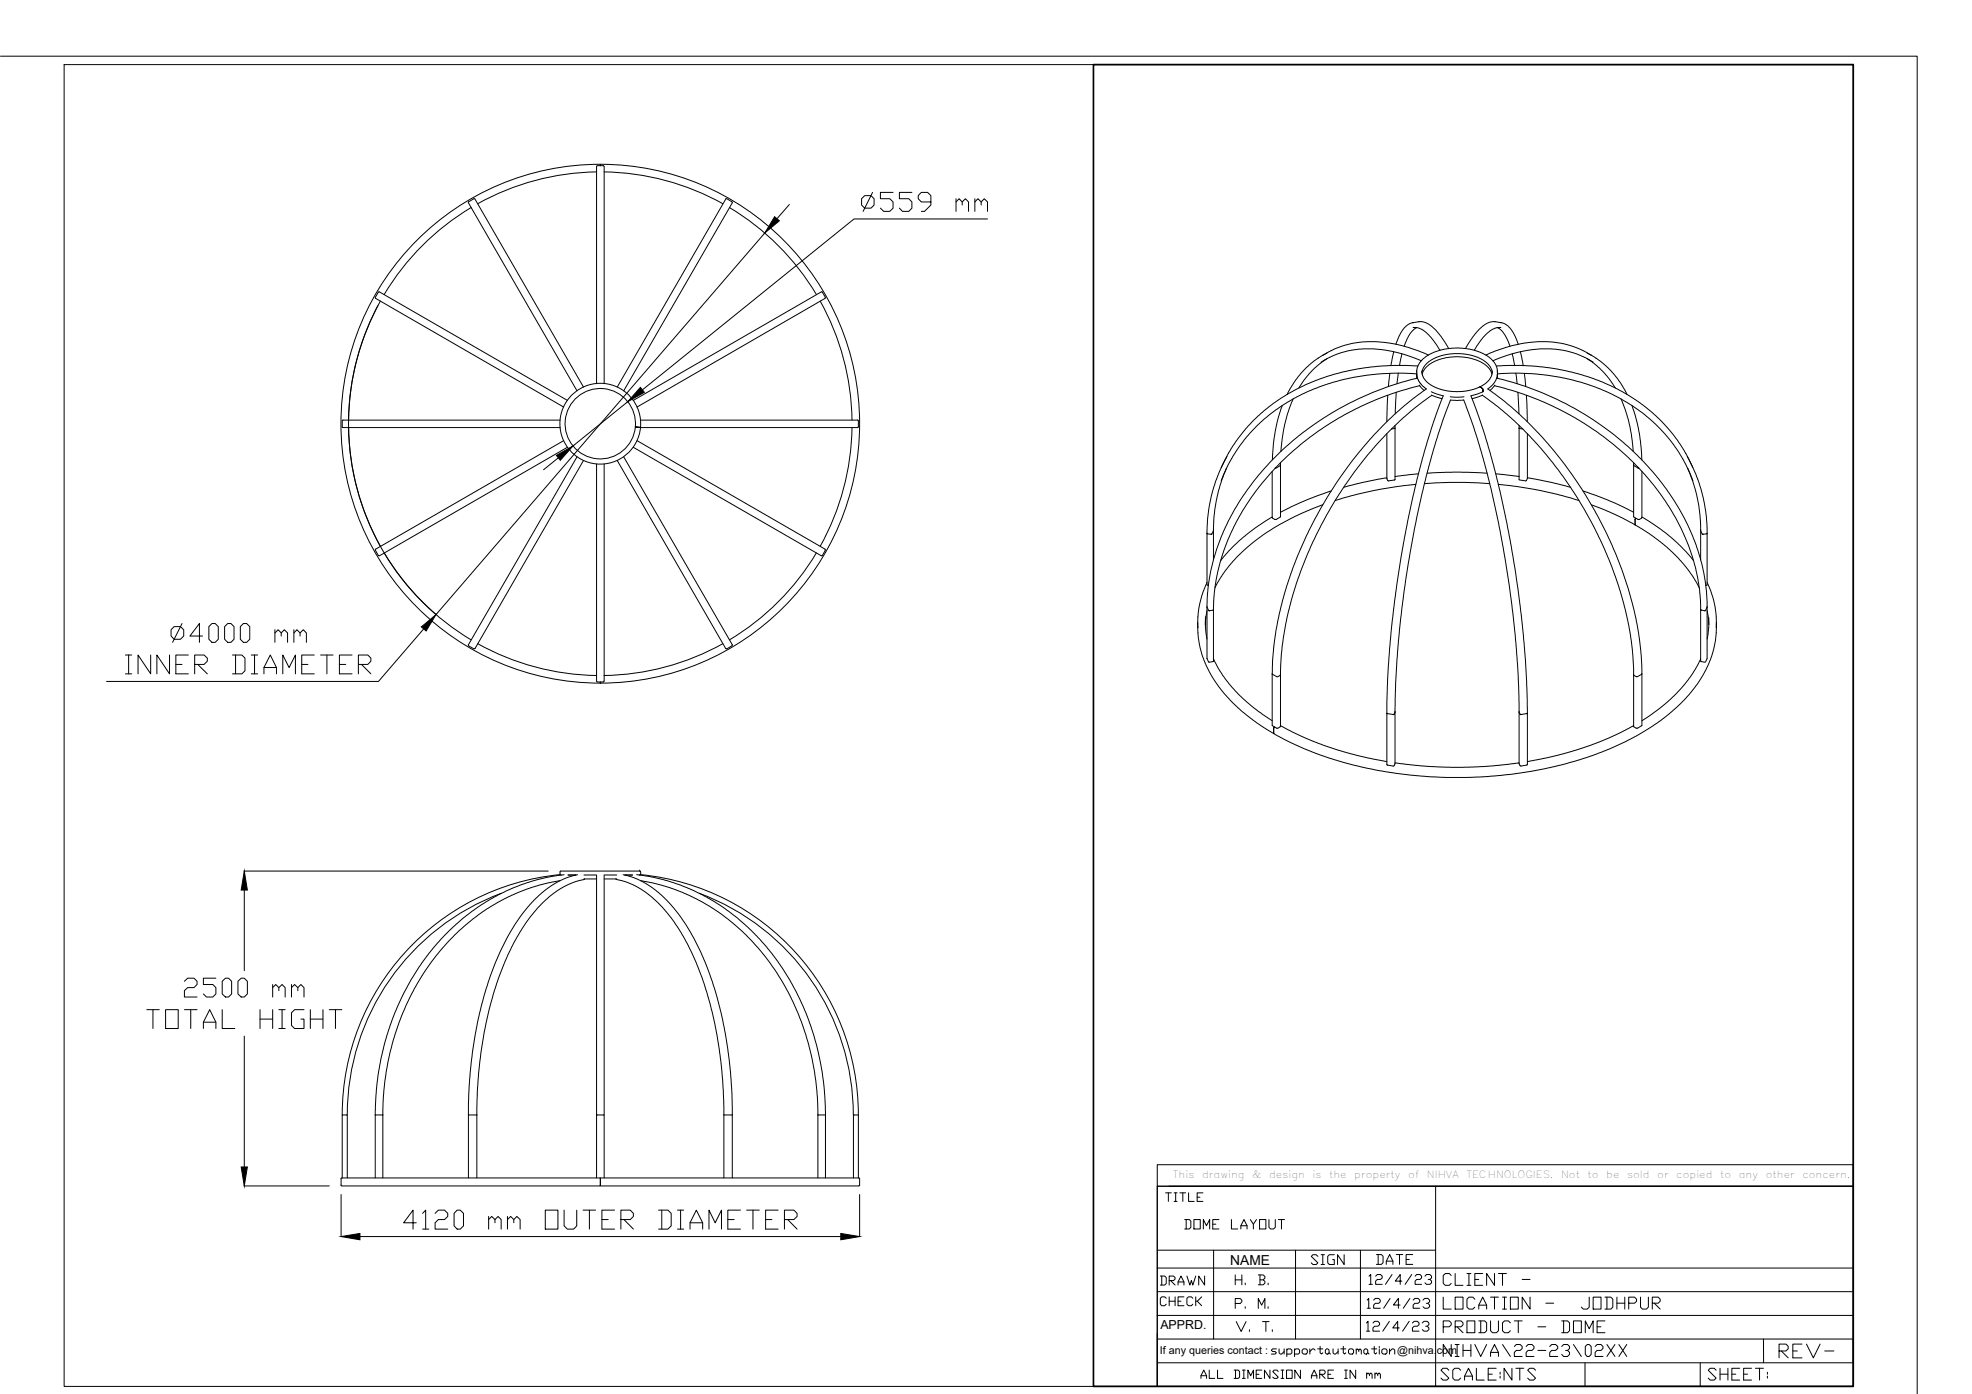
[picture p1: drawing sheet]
<svg xmlns="http://www.w3.org/2000/svg" width="297mm" height="210mm" viewBox="0 0 297 210" stroke-linecap="round" stroke-linejoin="round" font-family="sans-serif">
<!-- layer: 0 -->
<g fill="none" stroke="#000" stroke-width=".15">
<path d="M.1 8.5h288.7v201.4M9.7 9.7h269.5v199.1h-269.5zM70.6 30.5l16.3 28.4M71 31.2a37.9 37.9 0 0 0-13.1 13.1M71.4 29.9l.1 .1 16.4 28.3M71.4 29.9l-.8 .5-.1 .1M89.9 25.9a37.9 37.9 0 0 0-17.9 4.8M90 24.9l-.1 .2v32.7M90 24.9h.9l.1 .2M90.4 24.9v-.2a39 39 0 0 0-39.1 39.1 39 39 0 0 0 39.1 39v-.1M90.5 24.9l-.1-.2a39.1 39.1 0 0 1 39.1 39.1 39.1 39.1 0 0 1-39.1 39.1l.1-.2M91 25.9a37.9 37.9 0 0 1 17.9 4.8"/>
<path d="M91 25.1v32.7M109.5 29.9l-.2 .1-16.3 28.3M109.5 29.9l.7 .5 .1 .1-16.4 28.4M109.9 31.2a37.9 37.9 0 0 1 13.1 13.1M115.2 35.1l-49.5 57.5M118.9 30.8l-1.9 2.1M129.8 29.9l.4-.4h1l.5 .4v1l-.5 .4h-1l-.4-.4zM131.4 29l-1.4 2.8M134.5 29h-1.9v.9h1.4l.5 .5v.9l-.5 .5h-.9l-.5-.5M137.4 29h-1.9v.9h1.4l.5 .5v.9l-.5 .5h-1l-.4-.5M140.2 30.4h-1.4l-.5-.5v-.4l.5-.5h.9l.5 .5v1.4l-.9 .9h-.5M144 30.4l.5-.5 .4 .5v.5"/>
<path d="M144 29.9v1.9M144.9 30.4l.5-.5 .5 .5v1.4M146.8 30.4l.5-.5 .5 .5v.5M146.8 29.9v1.9M147.8 30.4l.5-.5 .4 .5v1.4M148.7 33h-20.1l-31.8 25.7M56.5 44.8l.1 .1 28.3 16.4M56.9 46a37.9 37.9 0 0 0 8.8 46.5M57.1 44h-.1l-.5 .8M57.2 44l28.3 16.3M57.3 45.3a37.9 37.9 0 0 0-4.8 17.9M123.5 45.3a37.9 37.9 0 0 1 4.8 17.9"/>
<path d="M123.9 44h-.2l-28.3 16.3M123.9 44l.4 .8M124.3 44.8v.1l-28.3 16.4M199.8 53.2l.1-.1a14.9 14.9 0 0 1 11.5-1l2.2 .7 1.6 .7M199.8 53.2l-.6 .3M199.9 53.2a13.5 13.5 0 0 0-6 6.2M199.9 54l-1.2 .8-1.1 1.1-1.1 1.3-.8 1.2M209 59.5l-.1 4M209.3 56.2l-.2 2M209.9 53l-.4 2M210.3 59.1l-.1 3.2M210.6 56.2l-.2 1.6"/>
<path d="M211.2 53.3l-.4 1.7M212.8 48.6l1.5-.2 .6 .3 .6 .3 .7 .6 .9 1.1 1.1 1.8M212.9 48.6l-.8 .3-.6 .5-.7 1.2-.5 1.3M213 49.3h-.1M213 49.3l.8 .1 1 .6 1 1.2 1.1 1.5M213.4 49.3l-.5 .3-.6 .8-.8 1.7M213.4 56.3v.3M213.4 55.8v.3M213.4 56v.7l.3 .6 .3 .5 .8 .8-3.7 2.9-2 1.8-2 2-3.4 4-2.4 3.4-1.3 2.1-1.9 3.3-2.3 4.8-1.1 2.7-.9 2.7-1 3.8a41.9 41.9 0 0 0-1.2 9.4M213.4 56.3l-3.4-.1-4 .3-4.2 .8-3.9 1.3-3 1.4-3.2 2.1-2.5 2.2-1.5 1.5-1 1.3a22.2 22.2 0 0 0-2.8 5.3M213.4 55.8l.1-.5 .4-.7 .5-.6 .8-.6 1.7-.7 2.3-.3 2.3 .2 1.4 .4 .9 .4 .7 .6 .6 .6 .3 .6 .2 .6M213.4 56.4v.6"/>
<path d="M213.5 56.9l-.8 .2a43.9 43.9 0 0 0-26.3 18.9l-1.3 2.3-.8 1.7-1.5 4.1-.7 3.5-.3 3.8M213.6 55.1l-3.7-.1-4.2 .4-3.7 .7-3.8 1.2-3 1.4-3.4 2.1-2.8 2.4-1.4 1.4-1.1 1.5a26.1 26.1 0 0 0-2.6 4.3M213.8 58l.7 .8M213.9 58.1l-.4 .1a42.9 42.9 0 0 0-26.4 18.8 28.8 28.8 0 0 0-4.3 14.8M214.1 54.3l-2.6-.9-2.8-.7-1.8-.2h-1.5l-1.7 .2a11.8 11.8 0 0 0-4.7 1.9M214.2 56.1l.2 .7 .5 .7 .9 .7 1.2 .4 1.6 .3 1.5 .1 1.5-.3 1.3-.4M214.2 55.8v.3M214.2 56.1l.1-.5 .3-.6 1-.8 1.8-.7 1.6-.3 2 .2 1.8 .5 .7 .4 .7 .6 .5 .7 .1 .5M214.2 56.3l.6-1 1.1-.8 1.4-.5 1.9-.3 2 .2 1.8 .6 1.2 .9 .5 .9M215.6 59l1.8 .6M215.6 59.5l1.6 .5M215.7 59.5l-.9 .6a56.4 56.4 0 0 0-17.5 22.6l-1 2.2a46.7 46.7 0 0 0-3.4 16.7v7.8"/>
<path d="M217.4 59.6l-1.6 4.4-1.5 5-1.6 6.4-1.4 7.2-1.1 6.6-.7 6.2-.5 7-.1 5M218.4 59.7h2.1M221.6 59.6l1.9 5.4 1.5 5.1 1 4.1 1.6 8 1.1 6.6 .8 7 .5 6.9 .1 4.7M222.9 58.2l.1 .1M223.3 59.5l2.3 1.7 2.5 2.2 4.1 4.2 3.2 4.1 2.1 3 2 3.6 1.5 2.9 1.3 3 1 2.6 1.1 3.4 .8 3.3 .4 2.2 .3 2.8 .2 3.1M223.3 58.5l.1 .1M223.3 58.5l-.3-.2 .3 .2M223.3 58.5l.1 .4v-.2M223.3 59.5l-1.6 .5M223.4 58.9l-.1 .1M223.4 59l-1.9 .6M223.4 59h.1"/>
<path d="M223.8 53.5l1.5-.7 2.2-.7 2.3-.5 1.4-.1a13.3 13.3 0 0 1 7.9 1.7l.6 .3M224.8 55.8l-.1 .7-.4 .7-.6 .6-.8 .4M224.9 54.3l2.1-.8 2.1-.6 3-.4h1.7a12.5 12.5 0 0 1 6.2 2M225.1 58.1l.4 .1a42.6 42.6 0 0 1 26.5 19.2l1.3 2.3 .7 1.6 1.1 3.2 .9 3.9 .2 3.4M225.2 58l-.8 .8M225.4 55.1l1.7-.1 3.4 .1 4.1 .5 2.1 .4 2.3 .7 2.3 .8 2.3 1.1 3.4 2.1 1.9 1.5 1.4 1.3 1.6 1.8 1.2 1.6 1.1 1.9 .8 1.6M225.4 56.9l.4 .1a44 44 0 0 1 26.5 18.6l2 3.5 .9 2.3 .7 1.8 .6 2.3 .3 1.9 .3 1.7v2.3M225.5 55.8v.3M225.5 56.3v.3M225.6 56l-.1 .6-.2 .6-.5 .8-.7 .6 2.6 1.9 2.9 2.5 2.8 2.9 2.8 3.4 2.9 4.1 2.1 3.6 1.8 3.3 1.3 3 2 5.4 .8 3 .7 3.7 .5 4.7v9.1M225.6 56.3l3.3-.1 4.1 .3 4.2 .8 3.9 1.3 2.9 1.4 3.3 2.1 1.6 1.4 1.2 1.1 2.2 2.7a20.7 20.7 0 0 1 2.7 5.1M225.6 49.3l.4 .3 .6 .8 .8 1.7"/>
<path d="M225.6 56.4l-.1 .6M225.9 49.3h.2M225.9 49.3l-.8 .1-1 .7-1 1.1-1 1.5M226 48.6l.7 .2 .8 .6 .5 .8 .7 1.6M226.1 48.6l-1.4-.2-.7 .3-.6 .3-1.2 1.3-1.5 2.2M227.8 53.3l.3 1.7M228.3 56.2l.2 1.6M228.6 59.1l.2 3.2M229 53l.4 2M229.6 56.2l.2 2M229.9 59.5l.1 4M239 54l1.5 1 1 1 .9 1 .9 1.4"/>
<path d="M239.1 53.2a13.2 13.2 0 0 1 6 6.2M51.5 63.4v.9l.2 .1h32.7M51.7 63.2l-.2 .2M51.7 63.3h32.7M52.5 64.4a37.9 37.9 0 0 0 4.8 17.9M84.1 68.9l-2.2 1.8M84.9 66.4l-28.3 16.3-.1 .1M85.5 67.3l-28.3 16.4M86.9 68.8l-16.3 28.3M87.9 69.3l-16.4 28.3-.1 .1M89.9 69.9v32.7M91 69.9v32.7"/>
<path d="M93 69.3l16.3 28.3 .2 .1 .7-.4M93.9 68.8l16.4 28.3-.1 .1M94.6 60.5l-8.3 6.7M95.4 67.3l28.3 16.4 .2-.1M95.7 64.3h.1zM96 66.4l28.3 16.3v.1l-.4 .8M96.1 64.3h.1M96.4 64.3h-.6l.6 .1M96.5 64.3a6.1 6.1 0 0 0-8.4-6.1 6.1 6.1 0 0 0-1.7 10.2 6.1 6.1 0 0 0 9.9-3.1l.2-1h-.1M96.5 64.4h32.7M96.5 63.3h32.7M128.3 64.4a37.9 37.9 0 0 1-4.8 17.9"/>
<path d="M129.2 63.2l.1 .2M129.3 63.4v.9l-.1 .1M182.8 79.9l-.3 .5-.7-.1M182.8 79.9h.1M182.8 79.9v4.4M184.7 70.5l-.7 1.9-.7 2.4-.4 2.8-.1 2.3M184.8 68.7a23.3 23.3 0 0 0-3 11.6M191.6 77.8l-.3 .2a27.3 27.3 0 0 0-7.4 6.4M191.6 71v7M191.6 77.9l.1 .1M191.7 78l.5 .2M192.2 70.5h-.1"/>
<path d="M192.8 70.1l-.6 .4M192.8 77.9l-.6 .3M192.9 70l-.1 .1M192.9 77.8h-.1M192.9 69.7v8.1M193.2 61.1l-.6 1.6-.5 2-.3 2.1-.1 2.5M194.8 60.1l-.9 2.2-.4 1.7-.6 4M199.2 76l-.7 .3a31.9 31.9 0 0 0-12.6 8l-1.5 1.8-1.4 2.4M200.5 73.9l-3.5 1.3-4.1 1.9M208.9 71.9l-3.7 .8-2.8 .7M210.1 64.1v.4M210.1 64.5v7.8l-.9 .1-.3-.3v-6.8"/>
<path d="M210.1 64.5l-.5 .1M210.1 64.5h-.1M213.3 72.9l-2.8 .4-3.5 .5-2.6 .6-3.3 1M213.7 71.3l-3.6 .4M214.6 72.8l3.6-.2h2.5l3.7 .2M215 71.2l3.9-.1 5.1 .1M225.3 71.3l3.5 .4M225.7 72.9l2.8 .4 3.5 .5 3.3 .8 2.5 .8M228.8 64.1v.4M228.8 64.5l.6 .1M228.8 64.5v7.7l1 .2 .3-.3v-6.8M228.8 64.5h.1"/>
<path d="M230.1 71.9l3.7 .8 2.8 .7M238.4 73.9l3.8 1.4 3.9 1.8M239.7 76l3.7 1.5 2.9 1.6M244.2 60.1l.7 1.7 .4 1.7 .5 2 .2 2.5M245.8 61.1l.5 1.3 .6 2.8 .3 2.1 .1 2M246.1 69.7v.4M246.1 70.1v7.7M246.1 70v.1M246.1 77.9l.7 .3 .5-.2M246.1 70.1l.6 .4M246.3 79h.1M246.3 79.1l2.6 1.6 3 2.4 2.3 2.6 1.8 2.8"/>
<path d="M246.4 78l-.1 .2v.8M246.5 78.1l-.2 .1v.8M246.7 70.5h.2M247.3 77.9v.1M247.3 77.8l.6 .4a26 26 0 0 1 7.2 6.2M247.3 71v7M254.2 68.8l1.5 3.3M254.2 70.5l.8 2.1 .6 1.9 .4 2.8 .2 2.6M255.7 72.2l1 3.4 .3 2.1 .1 2.6M256.2 79.9l.2 .5 .7-.1M256.2 79.9h.1M256.2 79.9v4.4"/>
<path d="M18.9 98.6h.9M19.4 98.6v2.9M22.7 98.6v2.9l-1.9-2.9v2.9M25.5 98.6v2.9l-1.9-2.9v2.9M26.2 94.4h1l.5 .4v1l-.5 .5h-1l-.4-.5v-1zM27.4 93.9l-1.4 2.8M28.4 98.6h-1.9v2.9h1.9M30.5 95.8h-1.9l1.4-1.9v2.8M31.9 93.9h.5l.5 .5v1.9l-.5 .4h-.5l-.4-.4v-1.9zM33.8 94.4l.5-.5h.5l.4 .5v1.9l-.4 .4h-.5l-.5-.4zM35 98.6h1.4l.5 .5v1.9l-.5 .5h-1.4M35.5 98.6v2.9"/>
<path d="M36.2 94.4l.5-.5h.5l.4 .5v1.9l-.4 .4h-.5l-.5-.4zM37.9 98.6h.9M38.3 98.6v2.9M41.4 95.3l.5-.5 .5 .5v.5M41.4 94.8v1.9M42.4 95.3l.4-.5 .5 .5v1.4M44.3 95.3l.4-.5 .5 .5v.5M44.3 94.8v1.9M45.2 95.3l.5-.5 .5 .5v1.4M47.3 98.6h-1.8v2.9h1.8M48.3 98.6h1.9M49.2 98.6v2.9"/>
<path d="M53 98.6h-1.9v2.9h1.9M56.5 82.9l.5 .7 .1 .1M57.9 83.3a37.9 37.9 0 0 0 13.1 13.1M63.8 94.7l-6.8 7.9h-40.9M70.5 97.1l.1 .1M70.6 97.3l.8 .4M72 96.9a37.9 37.9 0 0 0 17.9 4.8M108.9 96.9a37.9 37.9 0 0 1-17.9 4.8M123 83.3a37.9 37.9 0 0 1-13.1 13.1M180.4 93.7l.1 2.3 .5 2.5 .8 2 1.4 2.4 1.7 2.1 2.1 2 2.4 1.9 2.5 1.6M181.6 92.9v1.6l.2 1.7M181.8 87.7l-.6 1.6-.6 1.9-.2 1.7 .1 1.6"/>
<path d="M181.8 91.9l-.2 2.2M181.8 91.4l.3 .5 .7-.1M181.8 91.4v7.8l.3 .5 .7-.1v-7.8M181.8 80.3v7.8l.2 .1M182.5 80.4h-.1M182.8 99.2l1.4 2.6 1.9 2.2 2.8 2.6 2.7 1.9M182.8 91.8l-.1 .1M256.2 99.2l-1.5 2.6-2.1 2.5-2.5 2.3-2.8 1.9M256.2 91.8l.1 .1M256.9 91.9l-.1 .1M257.1 87.7l.6 1.3 .5 1.6 .3 2.3M257.1 91.9l.3 1.8"/>
<path d="M257.1 91.4l-.2 .5-.7-.1M257.1 91.4v7.8l-.3 .5-.6-.1v-7.8M257.1 80.3v7.8l-.2 .1M257.1 80.3v.1M257.4 92.9v1.7l-.3 1.6M257.4 93.7v.4M258.5 92.9v1.6M258.5 93.7v1.7l-.3 1.9a18.7 18.7 0 0 1-7.1 10.4l-2.9 2.1-3.3 1.8-3 1.4-3.9 1.4-3.9 1-3.7 .8-4.4 .6-4.3 .2h-4.5l-4.6-.3-4.8-.7-4-.8-3.5-1-2.1-.8-4-1.7-2.3-1.2v-.8l.1-.2M18.9 101.5h.9M26.5 100h.9M29.3 100h1.4l.5-.4v-.5l-.5-.5h-1.4v2.9M29.8 100l1.4 1.5"/>
<path d="M37.9 101.5h.9M39.8 101.5v-1l.9-1.9 .9 1.9v1M39.8 100.5h1.8M42.6 101.5v-2.9l.9 1.9 1-1.9v2.9M45.5 100h.9M51.1 100h1M54 100h1.4l.5-.4v-.5l-.5-.5h-1.4v2.9M54.4 100l1.5 1.5M89.9 102.6l.1 .1M91 102.6l-.1 .1h-.9M191.6 101.5v7.7l.7 .5M191.6 101.5l.8 .4 .4-.2"/>
<path d="M192 109.5l-.2 .1 .1 .9M192.3 109.6h.2M192.9 101.6l-.1 .1M192.9 109.4l-.4 .3M192.9 109.3l2.8 1.4 3.6 1.5 4.9 1.5 4.7 1M208.9 107.4l.1 .1M210.1 107.2l.1-4.2 .6-8 .7-6 1.1-6.9 1-5.2 1.6-6.7 1.4-4.7 1.9-5.3h2l1.4 4 1.2 3.9 1.5 5.4 .7 3.4 1.4 7.2 1.2 8.1 .7 7.8 .2 7.2M210.1 114.9l3.8 .4 4.7 .2 4.7-.1 5.5-.5M210.1 107.2l-.2 .4-1-.2M210.1 107.2v7.8l-.2 .4-1-.2v-7.8M210.1 107.2h.1M228.8 107.2l.3 .4 1-.2"/>
<path d="M228.8 107.2v7.8l.3 .4 1-.3v-7.7M228.8 107.2h.1M230.1 107.4l-.1 .1M246.1 109.3l-4 1.9-3.4 1.3-4 1.2-4.6 1M246.1 101.6v7.8M246.1 101.6v.1M246.1 101.7l.5 .2M246.1 109.4l.4 .3M246.5 109.6h.1M247.3 101.5l-.7 .4M247.3 109.3l-.7 .4M247.3 101.5h.1"/>
<path d="M247.3 109.2v.1M36.8 131.2h45.8M36.8 134v12.1M75.5 134.5a35.6 35.6 0 0 0-23.2 33.4M84.4 132.6l-1.7 .3-2.7 .8-3 1.1-1.9 1a34.5 34.5 0 0 0-15.9 21.1 41.3 41.3 0 0 0-1.5 11M84.5 131.8h.1M85 131.7l-2 .3-1.8 .4-3 .9-3.2 1.5-3.3 2-2.3 1.8-2.9 2.8-1.9 2.2-1.1 1.4-1.7 2.8a40.4 40.4 0 0 0-5.3 20.1M85.6 131.8h1.1M87 131.7l-1.6 .4-1.9 1-1.8 1.3-1.7 1.6a35.7 35.7 0 0 0-7.3 14.6l-.8 3.4-.7 4.4-.5 4.9-.1 4.6M88 131.8h1.9M88 132.3h1.9M88 132.4l-1.6 .5-1.9 .9-1.8 1.2-1.4 1.4a32.5 32.5 0 0 0-6.8 12.7l-1.3 5.1-.8 4.3-.5 5.3-.1 4.1"/>
<path d="M88.1 132.3l-.1 .1M89.9 131.8v36.1M91 131.8h1.9M91 131.8v36.1M91 132.3h1.9M92.8 132.3v.1M92.8 132.4l1.7 .5 1.9 .9 1.6 1.1 1.7 1.6a33.9 33.9 0 0 1 7.1 14l.9 3.7 .9 5.5 .4 4.5v3.7M93.9 131.7l1.5 .4 2 1 1.8 1.3 1.6 1.6a35.7 35.7 0 0 1 7.3 14.6l1 4.2 .7 4.8 .4 4.1 .1 4.2M94.1 131.8h1.2M95.9 131.7l3.4 .6 3.3 1 3.2 1.5 3.4 2 3 2.4 2.2 2.2 2.7 3.3 2 3.1a40.4 40.4 0 0 1 5.2 20.1M96.3 131.8h.1M96.4 131.2h.1"/>
<path d="M96.4 131.2l.1 .1M96.4 131.2h-11.9l-.1 .1v.4a36.4 36.4 0 0 0-32.9 36.2M96.4 131.7h.1a36.4 36.4 0 0 1 32.8 36.2M96.5 132.6l2.7 .6 2.2 .6 2.4 1 2.1 1.1a34.6 34.6 0 0 1 16 21.7 38.9 38.9 0 0 1 1.3 10.3M96.5 131.3v.3M105.3 134.5a35.6 35.6 0 0 1 23.2 33.4M22.1 152h1.9M23 152v2.9M24.9 152h1.9v2.9h-1.9zM27.8 147.8l.5-.5h.9l.5 .5v.4l-.5 .5h-.9l-.5 .5v.9h1.9M27.8 152h1.9M28.7 152v2.9"/>
<path d="M30.6 154.9v-1l1-1.9 .9 1.9v1M30.6 153.9h1.9M32.5 147.3h-1.9v.9h1.5l.4 .5v1l-.4 .4h-1l-.5-.4M33.5 147.8l.5-.5h.4l.5 .5v1.9l-.5 .4h-.4l-.5-.4zM33.5 152v2.9h1.9M35.8 147.8l.5-.5h.5l.5 .5v1.9l-.5 .4h-.5l-.5-.4zM36.8 156v19.7M39.2 152v2.9M39.2 153.5h1.9M41.1 148.7l.4-.5 .5 .5v.5M41.1 148.2v1.9M41.1 152v2.9"/>
<path d="M42 148.7l.5-.5 .5 .5v1.4M42 152h1M42 154.9h1M42.5 152v2.9M43.9 148.7l.5-.5 .5 .5v.5M43.9 148.2v1.9M44.9 148.7l.4-.5 .5 .5v1.4M45.8 152h-1.4l-.5 .5v1.9l.5 .5h1.4v-1.4h-.5M46.7 153.5h1.9M46.7 152v2.9M48.6 152v2.9M49.6 152h1.9"/>
<path d="M50.5 152v2.9M36.8 178.6h12.8M51.4 177.5l.1-.1h38.9v1.2h-38.9l-.1-.2v-.9M51.4 179.9v6.3M51.5 177.4v-9.5h.8v9.5M56.5 167.9h1.2M56.5 167.9v9.5M56.5 167.9h.1M57.6 167.9h.1M57.7 167.9v9.5M70.6 167.9h1.2M70.6 167.9v9.5"/>
<path d="M70.6 167.9h.1M71.8 167.9h.1M71.8 167.9v9.5M89.9 177.4v-9.5h1.1v9.5M90.4 177.4h.1M109 167.9h1.3M109 167.9v9.5M109 167.9h.1M110.2 167.9h.1M110.3 167.9v9.5M123.2 167.9h1.1M123.2 167.9v9.5"/>
<path d="M123.2 167.9h.1M124.3 167.9h.1M124.3 167.9v9.5M128.6 177.4v-9.5h.7v9.5M129.4 177.4l.1 .1M129.4 177.4h-38.9v1.2h38.9M129.5 177.5v.9l-.1 .2M129.5 179.9v6.3M174.3 175.4h104.9v3.2h-104.9zM174.3 178.6h104.9v30.2h-104.9zM174.3 178.6v30.2M176.1 178.6h103.1"/>
<path d="M216.2 178.6v30.2M54.2 186.2h72.4M62.7 184.1h-1.9l1.4-1.9v2.9M63.7 182.7l.4-.5v2.9M63.7 185.1h.9M65.5 182.7l.5-.5h1l.4 .5v.5l-.4 .4h-1l-.5 .5v1h1.9M68.9 182.2h.4l.5 .5v1.9l-.5 .5h-.4l-.5-.5v-1.9zM73.6 183.6l.5-.4 .5 .4v.5M73.6 183.2v1.9M74.6 183.6l.4-.4 .5 .4v1.5M76.4 183.6l.5-.4 .5 .4v.5M76.4 183.2v1.9"/>
<path d="M77.4 183.6l.5-.4 .4 .4v1.5M82.1 182.2h1.9v2.9h-1.9zM85 182.2v2.4l.5 .5h.9l.5-.5v-2.4M87.8 182.2h1.9M88.8 182.2v2.9M90.7 183.6h.9M92.6 182.2h-1.9v2.9h1.9M93.5 183.6h1.4l.5-.4v-.5l-.5-.5h-1.4v2.9M94 183.6l1.4 1.5M99.2 182.2h1.4l.5 .5v1.9l-.5 .5h-1.4M99.7 182.2v2.9M102.1 185.1h.9"/>
<path d="M102.1 182.2h.9M102.5 182.2v2.9M103.9 185.1v-1l1-1.9 .9 1.9v1M103.9 184.1h1.9M106.8 185.1v-2.9l.9 1.9 1-1.9v2.9M109.6 183.6h1M111.5 182.2h-1.9v2.9h1.9M112.5 182.2h1.9M113.4 182.2v2.9M115.3 183.6h1M117.2 182.2h-1.9v2.9h1.9M118.2 183.6h1.4l.5-.4v-.5l-.5-.5h-1.4v2.9"/>
<path d="M118.6 183.6l1.5 1.5M174.3 198.1h104.9M174.3 194.5h104.9M174.3 190.9h104.9M174.3 188.2h41.9M178.4 183.6h.7l.3 .3v.9l-.3 .3h-.7M178.7 183.6v1.5M179.8 183.6h1v1.5h-1zM181.3 185.1v-1.5l.4 1 .5-1v1.5M182.7 184.3h.4M182.8 188.2v13.4M183.6 183.6h-.9v1.5h.9"/>
<path d="M185.5 183.6v1.5h.9M186.1 196.3h.7l.3-.3v-.2l-.3-.3h-.7v1.5M186.1 192v1.5M186.1 192.7h1M186.2 199l.8 1.5 .7-1.5M186.9 185.1v-.5l.5-1 .4 1v.5M186.9 184.6h.9M187.1 192v1.5M187.6 193.2v.3M187.6 196.8v.2M188.3 183.6l.5 .7v.8M189.3 183.6l-.5 .7"/>
<path d="M189.5 192h.8l.2 .2v.3l-.2 .2M189.5 197v-1.5l.5 1 .5-1v1.5M189.7 183.6h1v1.5h-1zM189.8 192.7h.5l.2 .2v.3l-.2 .3h-.8M189.8 192v1.5M190.2 199h1M190.7 199v1.5M191 193.2v.3M191 196.8v.2M191.1 183.6v1.2l.3 .3h.4l.3-.3v-1.2M192.6 183.6h.9M193 183.6v1.5"/>
<path d="M195.1 188.2v13.4M204.9 188.2v13.4M205.8 199.2l.3-.2v1.4M206.2 192.2l.3-.3v1.5M206.8 199.2l.3-.2h.4l.3 .2v.3l-.3 .2h-.4l-.3 .3v.4h1M207.2 192.2l.3-.3h.4l.3 .3v.2l-.3 .3h-.4l-.3 .2v.5h1M209.3 199l-1 1.4M209.7 191.9l-1 1.5M210.8 200h-1l.7-1v1.4M211.2 192.9h-1l.7-1v1.5M212.3 199l-1 1.4M212.6 191.9l-.9 1.5"/>
<path d="M212.8 199.2l.2-.2h.5l.2 .2v.3l-.2 .2h-.5l-.2 .3v.4h.9M213.2 192.2l.2-.3h.5l.2 .3v.2l-.2 .3h-.5l-.2 .2v.5h.9M215 199.7l.2 .3v.2l-.2 .2h-.5l-.3-.2M215.4 192.7l.2 .2v.3l-.2 .2h-.5l-.3-.2M174.3 201.6h104.9M174.3 205.2h104.9M180.9 207.6v-.4l.4-.9 .4 .9v.4M180.9 207.2h.8M182.1 206.3v1.3h.9M182.2 208.8h97M183.4 206.3v1.3h.8M185.9 206.3h.6l.2 .2v.9l-.2 .2h-.6"/>
<path d="M186.1 206.3v1.3M187.1 206.3h.5M187.1 207.6h.5M187.4 206.3v1.3M188 207.6v-1.3l.4 .9 .4-.9v1.3M188.2 200.2v.3M189.2 206.9h.4M190.1 206.3h-.9v1.3h.9M191.3 206.3v1.3l-.8-1.3v1.3M191.7 200.2v.3M192.3 203.1h-.6l-.2 .2 .2 .2h.4l.2 .2-.2 .2h-.6M192.5 206.5l-.2-.2h-.4l-.2 .2 .8 .9-.2 .2h-.4l-.2-.2"/>
<path d="M192.7 203.1v.6l.2 .2h.1l.4-.4M193 206.3h.4M193 207.6h.4M193.2 206.3v1.3M193.4 203.1v.8M193.8 206.3h.8v1.3h-.8zM193.8 203.3l.2-.2h.4l.2 .2v.4l-.2 .2h-.6M193.8 203.1v1.2M195 203.3l.2-.2h.4l.2 .2v.4l-.2 .2h-.6M195 203.1v1.2M195.9 206.3v1.3l-.9-1.3v1.3M196.1 203.3l.2-.2h.4l.2 .2v.4l-.2 .2h-.4l-.2-.2z"/>
<path d="M197.3 203.1v.8M197.5 207.6v-.4l.5-.9 .4 .9v.4M197.5 207.2h.9M198.1 203.3l-.2-.2h-.2l-.4 .4M198.5 203.1h.7M198.8 206.9h.6l.2-.2v-.2l-.2-.2h-.6v1.3M198.8 202.7v1l.3 .2 .1-.2M199 206.9l.6 .7M199.6 203.3l.2-.2h.2l.2 .2v.4l-.2 .2h-.2l-.2-.2zM200 206.9h.5M200.2 203.7l.2 .2M200.8 203.1v.6l.2 .2h.2l.4-.4"/>
<path d="M200.9 206.3h-.9v1.3h.9M201.6 203.1v.8M202 203.1h.7M202.3 202.7v1l.2 .2 .2-.2M202.5 206.3h.5M202.5 207.6h.5M202.7 206.3v1.3M203.1 203.3l.2-.2h.4l.2 .2v.4l-.2 .2h-.4l-.2-.2zM204.2 206.3v1.3l-.8-1.3v1.3M204.3 203.3l.2-.2 .2 .2v.2M204.3 203.1v.8M204.7 203.3l.2-.2 .1 .2v.6"/>
<path d="M205.4 203.3l.2-.2h.2l.2 .2v.4l-.2 .2h-.2l-.2-.2zM205.8 200.4h.5M205.9 206.9l.2-.2 .2 .2v.3M205.9 206.7v.9M206 203.7l.2 .2M206.3 206.9l.2-.2 .2 .2v.7M206.6 203.1h.8M207 202.7v1l.2 .2 .2-.2M207.1 206.9l.2-.2 .2 .2v.3M207.1 206.7v.9M207.5 206.9l.2-.2 .2 .2v.7M207.8 202.7v.2"/>
<path d="M207.8 203.1v.8M208.1 203.3l.3-.2h.3l.2 .2v.4l-.2 .2h-.3l-.3-.2zM209.3 203.5l.4-.4h.2l.2 .2v.6M209.3 203.1v.8M238.7 205.2v3.6"/>
<circle cx="90.4" cy="63.8" r="5.3"/>
</g>
<path d="M116.7 32.6l.7 .6-2.2 1.9zM96.5 58.3l.6 .8-2.5 1.4zM83.8 68.6l2.5-1.4-1.9 2.1zM63.5 94.4l2.2-1.8-1.5 2.4zM36.8 131.2l.5 2.8h-1zM36.3 175.7h1l-.5 2.9zM51.4 186.2l2.8-.5v1zM126.6 185.7l2.9 .5-2.9 .5z" fill="#000" stroke="#000" stroke-width=".15"/>
<path d="M164.7 9.7h114.5v199.1h-114.5z" fill="none" stroke="#000" stroke-width=".25"/>
<text font-size="5.3" x="267.1" y="205.7">REV-</text>
<g font-size="4.9">
<text x="216.6" y="194.7">CLIENT -</text>
<text x="216.6" y="201.8">PRODUCT - DOME</text>
<text x="216.6" y="198.3">LOCATION - JODHPUR</text>
<text x="216.3" y="209.2">SCALE:</text>
<text x="216.6" y="205.3">NIHVA\22-23\02XX</text>
<text x="225.8" y="209.2">NTS</text>
<text x="256.5" y="209.2">SHEET:</text>
</g>
<g font-size="4.4">
<text x="196.5" y="191.6">SIGN</text>
<text x="206.4" y="191.6">DATE</text>
<text x="173.9" y="194.7">DRAWN</text>
<text x="173.9" y="197.9">CHECK</text>
<text x="205" y="198.3">12/4/23</text>
</g>
<text font-size="4" x="174.6" y="182">TITLE</text>
<text font-size="2.1" x="185.3" y="190.4">NAME</text>
<text font-size="1.9" x="174.8" y="200.2">APPRD.</text>
<g font-size="1.6">
<text x="174.7" y="203.9">If any queries contact :</text>
<text x="210.5" y="203.9">@nihva.com</text>
</g>
<g font-size="1.5">
<text x="176.7" y="177.4">This</text>
<text x="181.1" y="177.4">drawing</text>
<text x="188.6" y="177.4">&amp;</text>
<text x="191.2" y="177.4">design</text>
<text x="197.7" y="177.4">is</text>
<text x="200.2" y="177.4">the</text>
<text x="204" y="177.4">property</text>
<text x="212.1" y="177.4">of</text>
<text x="214.9" y="177.4">NIHVA</text>
<text x="220.9" y="177.4">TECHNOLOGIES.</text>
<text x="235.1" y="177.4">Not</text>
<text x="239.1" y="177.4">to</text>
<text x="241.9" y="177.4">be</text>
<text x="245.1" y="177.4">sold</text>
<text x="249.6" y="177.4">or</text>
<text x="252.5" y="177.4">copied</text>
<text x="259.1" y="177.4">to</text>
<text x="261.9" y="177.4">any</text>
<text x="266" y="177.4">other</text>
<text x="271.5" y="177.4">concern.</text>
</g>
</svg>
